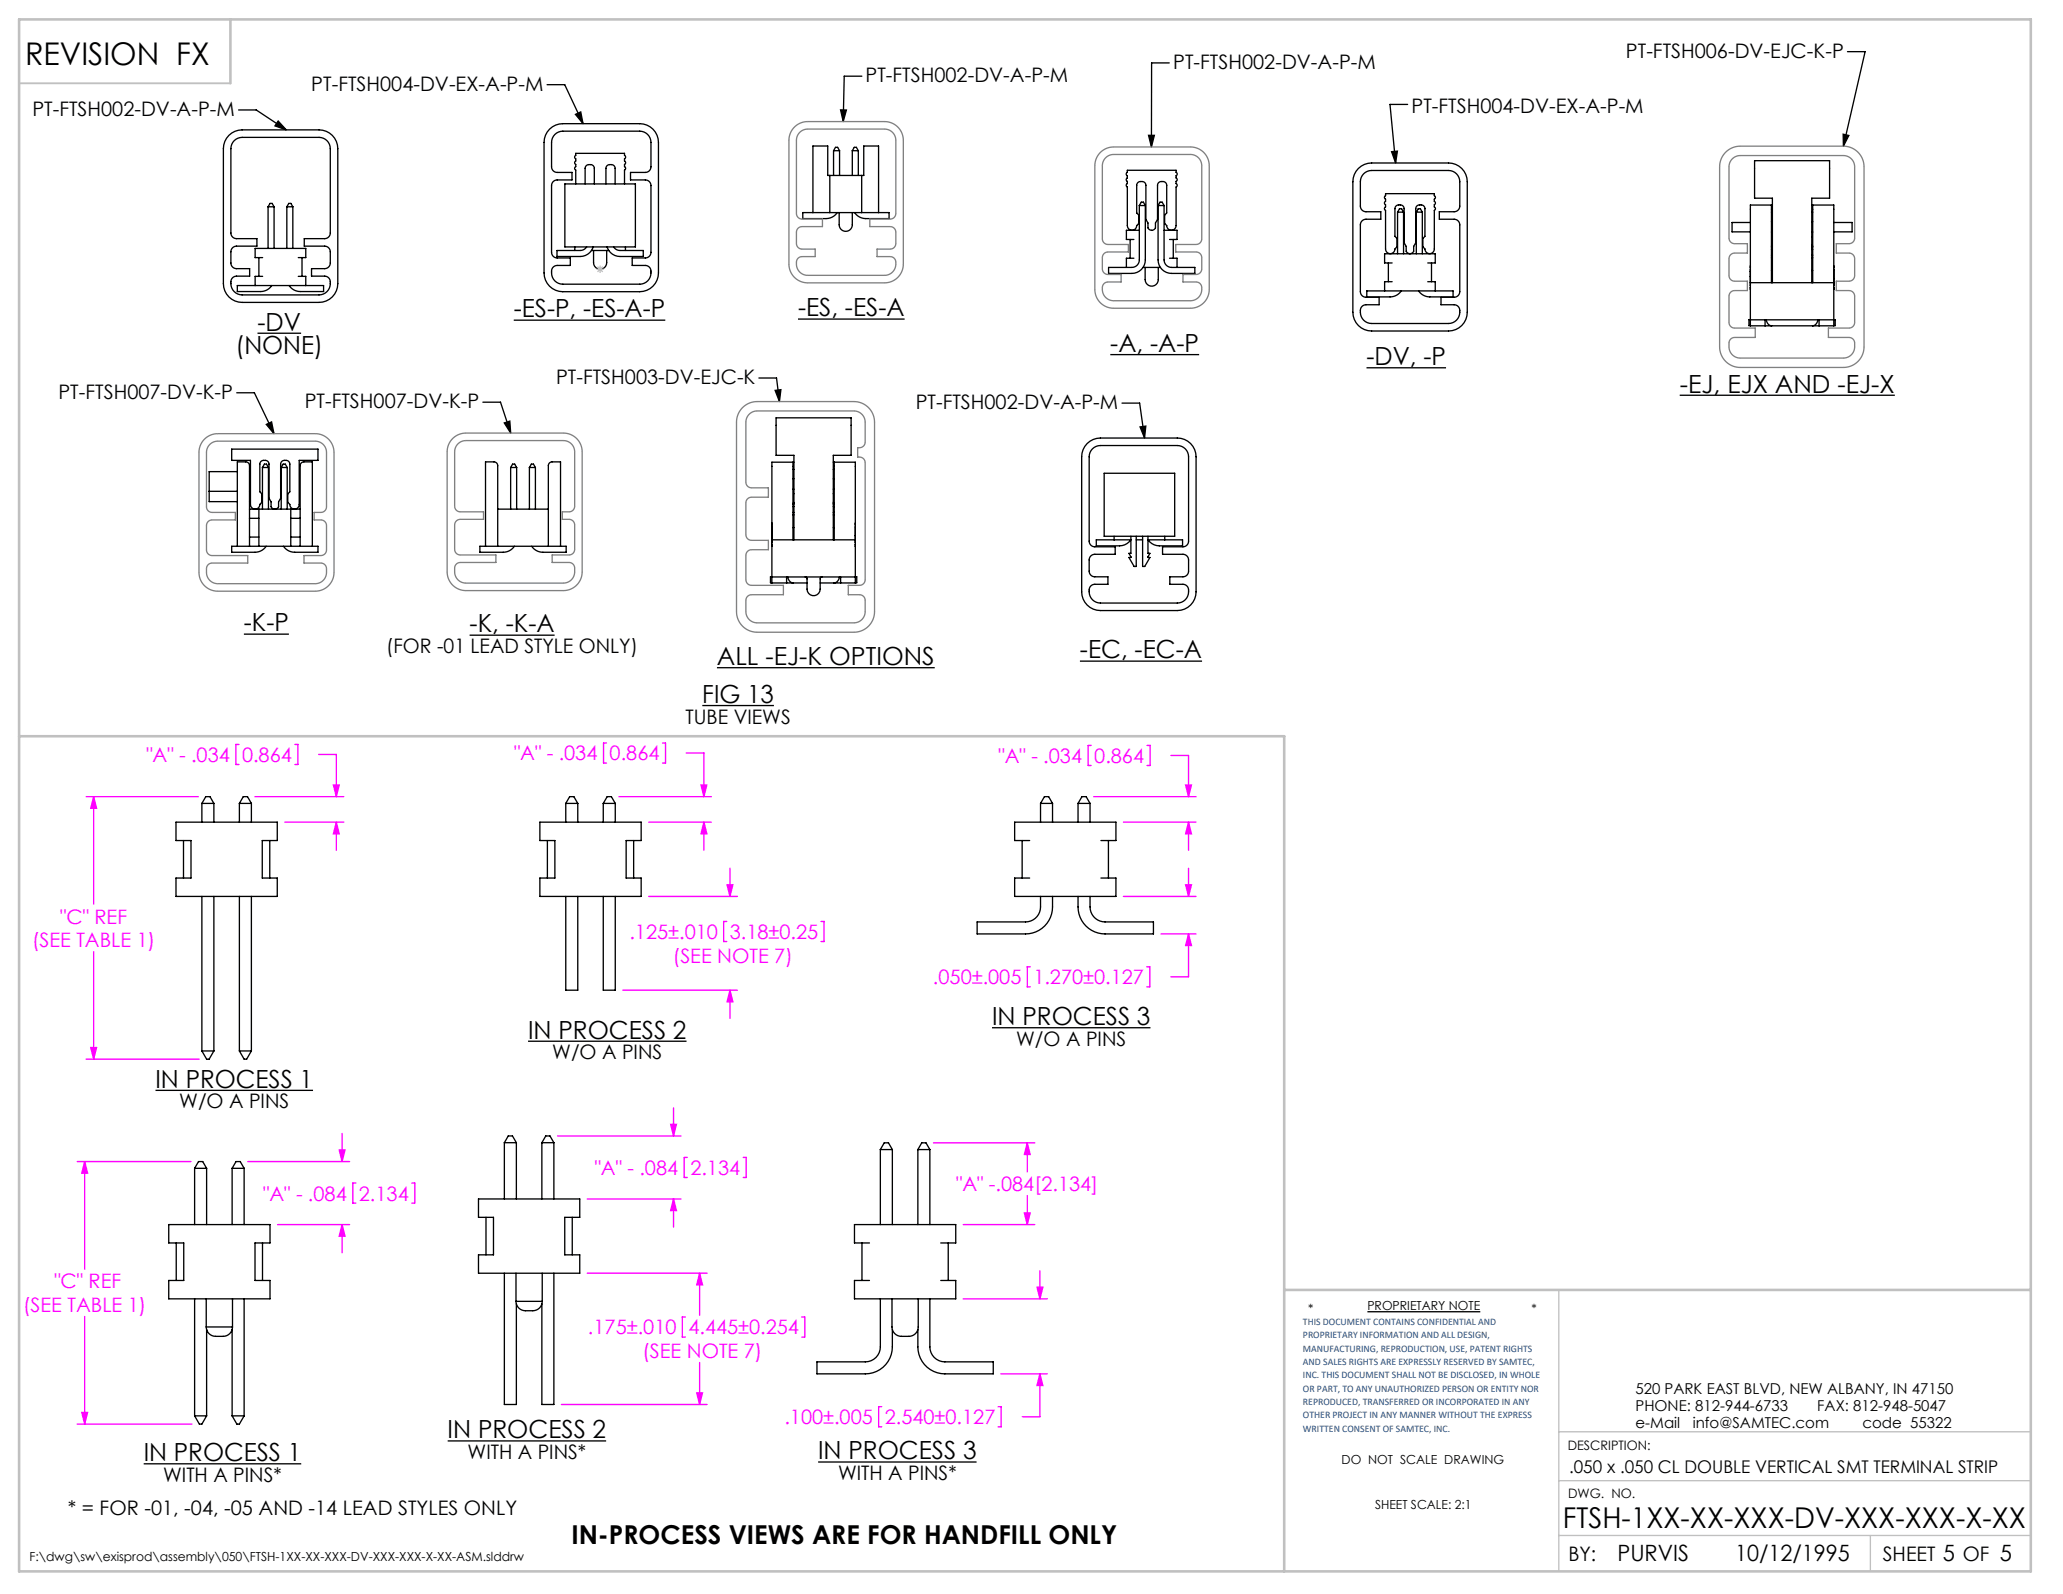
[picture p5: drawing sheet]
<svg xmlns="http://www.w3.org/2000/svg" width="279mm" height="216mm" viewBox="0 0 279 216" stroke-linecap="round" stroke-linejoin="round" font-family="sans-serif">
<path d="M0 0h279.4v215.9h-279.4z" fill="none" stroke="#fff" stroke-width=".18"/>
<g fill="none" stroke="#000" stroke-width=".18">
<path d="M31 18.3a2.54 2.54 0 0 1 1.8-.7h10.4a2.54 2.54 0 0 1 2.5 2.5v18.3a2.54 2.54 0 0 1-2.5 2.6h-10.4a2.54 2.54 0 0 1-2.5-2.6v-18.3a2.54 2.54 0 0 1 .7-1.8zM31.7 19.1a1.53 1.53 0 0 1 1.1-.5h10.4a1.52 1.52 0 0 1 1.5 1.5v11.5a.76 .76 0 0 1-.7 .7h-2.8v1h2.8a.76 .76 0 0 1 .7 .8v1.5a.76 .76 0 0 1-.7 .8h-1.8v1h1.8a.91 .91 0 0 1 .7 1.3 1.52 1.52 0 0 1-1.5 1.2h-10.4a1.48 1.48 0 0 1-1.4-.8 1.48 1.48 0 0 1 .2-1.6l.4-.1h1.8v-1h-1.8a.76 .76 0 0 1-.7-.8v-1.5a.76 .76 0 0 1 .7-.8h2.8v-1h-2.8a.76 .76 0 0 1-.7-.7v-11.5a1.53 1.53 0 0 1 .4-1zM32.3 14.9h2.4l4.1 2.7M37.7 16.4l1.1 1.2-1.6-.6zM74.1 11.5h2.4l2.5 5.3M74.4 17.5a2.54 2.54 0 0 1 1.8-.7h10.4a2.54 2.54 0 0 1 2.6 2.5v17.7a2.54 2.54 0 0 1-2.6 2.5h-10.4a2.54 2.54 0 0 1-2.5-2.5v-17.7a2.54 2.54 0 0 1 .7-1.8zM75.1 18.2a1.53 1.53 0 0 1 1.1-.4h10.4a1.52 1.52 0 0 1 1.6 1.5v3.3a.76 .76 0 0 1-.8 .8h-2v1h2a.76 .76 0 0 1 .8 .7v9.1a.76 .76 0 0 1-.8 .7h-1.8v1.1h1.8a.91 .91 0 0 1 .7 1.3 1.52 1.52 0 0 1-1.5 1.2h-10.4a1.48 1.48 0 0 1-1.3-.8 1.48 1.48 0 0 1 .1-1.6l.5-.1h1.7v-1.1h-1.7a.76 .76 0 0 1-.8-.7v-9.1a.76 .76 0 0 1 .8-.7h2v-1h-2a.76 .76 0 0 1-.8-.8v-3.3a1.53 1.53 0 0 1 .4-1.1zM77.9 15.5l.8-.3 .3 1.6zM113.8 14.9h.8l-.4 1.6zM116.7 10.3h-2.4l-.1 6.2M155.6 18.3h.7l-.4 1.6zM158.4 8.5h-2.4l-.1 11.4"/>
<path d="M190.6 14.1h-2.3l.7 8M249.6 18.2l.8 .2-.7 1.4zM250.2 7h2.4l-2.9 12.8M35.1 34.9v2.5M35.6 34.9h-1v-1.3h6.8v1.3h-1M35.6 37.4h-1v1.3M36.3 28h.8M36.3 28l.3-.4h.3l.2 .4M36.3 28v5.6M36.8 38.7a1.83 1.83 0 0 1-1.5 .8h-3.2v-.8h11.7v.8h-3.1a1.83 1.83 0 0 1-1.5-.8M37.1 28v5.6M38.8 28v5.6"/>
<path d="M38.8 28h.9M38.8 28l.3-.4h.3l.3 .4M39.7 28v5.6M40.4 37.4h1v1.3M40.9 34.9v2.5M76.5 24.9h9.6v8.5h-9.6zM77.8 33.4v.5M78 24.9v-1.9a.25 .25 0 0 1-.2-.2 .25 .25 0 0 1 .2-.2v-.3a.25 .25 0 0 1-.2-.3 .25 .25 0 0 1 .2-.2v-.3a.25 .25 0 0 1-.2-.2 .25 .25 0 0 1 .2-.3v-.2h6.6v.2a.25 .25 0 0 1 .1 .3 .25 .25 0 0 1-.1 .2v.3a.25 .25 0 0 1 .1 .2 .25 .25 0 0 1-.1 .3v.3a.25 .25 0 0 1 .1 .2 .25 .25 0 0 1-.1 .2v1.9M79.2 24.9v-2.1a.63 .63 0 0 1 .7-.5 .63 .63 0 0 1 .6 .5v2.1M79.4 33.4l-.3 .4-.3 .1h-3.4v.8h3.2a1.83 1.83 0 0 0 1.7-1.3M80.1 33.9h2.3M80.4 33.9v1.7a.89 .89 0 0 0 .9 .9 .89 .89 0 0 0 .9-.9v-1.7"/>
<path d="M82.1 24.9v-2.1a.63 .63 0 0 1 .6-.5 .63 .63 0 0 1 .6 .5v2.1M82.2 33.4a1.83 1.83 0 0 0 1.8 1.3h3.1v-.8h-3.3l-.4-.1-.3-.4M84.7 33.4v.5M110.1 28.8v-9h2v4h4.9v-4h2v9M112.4 23.8v5M112.9 20.4v3.4M112.9 20.4h.8M112.9 20.4l.3-.4h.2l.3 .4M113.4 28.8l-.4 .5-.8 .3h-3.5v-.8h11.7v.8h-3.4l-.8-.3-.5-.5M113.7 28.8v1.6a.89 .89 0 0 0 .8 .9 .89 .89 0 0 0 .9-.9v-1.6M113.7 20.4v3.4M115.4 20.4v3.4"/>
<path d="M115.4 20.4h.8M115.4 20.4l.3-.4h.3l.2 .4M116.2 20.4v3.4M116.7 23.8v5M152.7 23.1h6.6v.2a.25 .25 0 0 1 .1 .3 .25 .25 0 0 1-.1 .2v.3a.25 .25 0 0 1 .1 .2 .25 .25 0 0 1-.1 .3v.3a.25 .25 0 0 1 .1 .2 .25 .25 0 0 1-.1 .2v5.3a.64 .64 0 0 1-.7 .6 .64 .64 0 0 1-.6-.6l-.3-.3v-1.2l.3-.3v-3.7a.63 .63 0 0 0-.6-.5 .63 .63 0 0 0-.6 .5v4.6l-.3 .5v.7a.56 .56 0 0 1-.5 .3 .56 .56 0 0 1-.5-.3v-.7l-.3-.5v-4.6a.63 .63 0 0 0-.6-.5 .63 .63 0 0 0-.7 .5v3.7l.3 .3v1.2l-.3 .3a.64 .64 0 0 1-.6 .6 .64 .64 0 0 1-.6-.6v-5.3a.25 .25 0 0 1-.2-.2 .25 .25 0 0 1 .2-.2v-.3a.25 .25 0 0 1-.2-.3 .25 .25 0 0 1 .2-.2v-.3a.25 .25 0 0 1-.2-.2 .25 .25 0 0 1 .2-.3zM153.1 32.4v2.6M153.6 35h-1v1.2M154.3 27.8v7.4a1.02 1.02 0 0 1-1 1h-3.2v.8h3.2a1.83 1.83 0 0 0 1.8-1.8v-7.4M154.3 31.2h-1.7v1.2h1M154.3 27.8h.8M154.3 27.8l.3-.4h.3l.2 .4M154.8 36.2h2.4"/>
<path d="M155.1 36.2v1.7a.89 .89 0 0 0 .9 .9 .89 .89 0 0 0 .9-.9v-1.7M156.8 27.8v7.4a1.83 1.83 0 0 0 1.9 1.8h3.1v-.8h-3.1a1.02 1.02 0 0 1-1-1v-7.4M156.8 27.8h.9M156.8 27.8l.3-.4h.3l.3 .4M157.7 31.2h1.7v1.2h-1M158.4 35h1v1.2M158.9 32.4v2.6M184 22.8a2.54 2.54 0 0 1 1.8-.7h10.4a2.54 2.54 0 0 1 2.5 2.5v17.7a2.54 2.54 0 0 1-2.5 2.5h-10.4a2.54 2.54 0 0 1-2.6-2.5v-17.7a2.54 2.54 0 0 1 .8-1.8zM184.7 23.5a1.53 1.53 0 0 1 1.1-.4h10.4a1.52 1.52 0 0 1 1.5 1.5v3.3a.76 .76 0 0 1-.8 .8h-2v1h2a.76 .76 0 0 1 .8 .8v9a.76 .76 0 0 1-.8 .8h-1.7v1h1.7a.91 .91 0 0 1 .8 1.3 1.52 1.52 0 0 1-1.5 1.2h-10.4a1.48 1.48 0 0 1-1.4-.8 1.48 1.48 0 0 1 .2-1.6l.4-.1h1.8v-1h-1.8a.76 .76 0 0 1-.8-.8v-9a.76 .76 0 0 1 .8-.8h2v-1h-2a.76 .76 0 0 1-.8-.8v-3.3a1.53 1.53 0 0 1 .5-1.1zM187.7 26.2h6.6v.3a.25 .25 0 0 1 .1 .2 .25 .25 0 0 1-.1 .3v.3a.25 .25 0 0 1 .1 .2 .25 .25 0 0 1-.1 .2v.3a.25 .25 0 0 1 .1 .3 .25 .25 0 0 1-.1 .2v5.2a.63 .63 0 0 1-.7 .7 .63 .63 0 0 1-.6-.7l-.3-.3v-1.1l.3-.3v-3.7a.63 .63 0 0 0-.6-.6 .63 .63 0 0 0-.7 .6v4.6l-.2 .5v.6a.56 .56 0 0 1-.5 .4 .56 .56 0 0 1-.6-.4v-.6l-.2-.5v-4.6a.63 .63 0 0 0-.7-.6 .63 .63 0 0 0-.6 .6v3.7l.3 .3v1.1l-.3 .3a.63 .63 0 0 1-.6 .7 .63 .63 0 0 1-.6-.7v-5.2a.25 .25 0 0 1-.2-.2 .25 .25 0 0 1 .2-.3v-.3a.25 .25 0 0 1-.2-.2 .25 .25 0 0 1 .2-.2v-.3a.25 .25 0 0 1-.2-.3 .25 .25 0 0 1 .2-.2zM188 35.6v2.6M188.5 20.5h.8l-.3 1.6z"/>
<path d="M188.5 35.6h-1v-1.2h6.9v1.2h-1M188.5 38.2h-1v1.2M189.3 28.7h.8M189.3 28.7l.2-.4h.3l.3 .4M189.3 28.7v5.7M189.8 39.4a1.83 1.83 0 0 1-1.5 .8h-3.2v-.8h11.7v.8h-3.2a1.83 1.83 0 0 1-1.5-.8M190.1 28.7v5.7M191.8 28.7h.8M191.8 28.7v5.7M191.8 28.7l.3-.4h.3l.2 .4M192.6 28.7v5.7M193.4 38.2h1v1.2"/>
<path d="M193.9 35.6v2.6M237.1 38.7h.1M237.1 36.8h.1M237.1 36.5h.1M237.1 36.3h.1M237.1 36h.1M237.1 37.5h.1M237.1 38.9h.1M237.1 39.2h.1M237.1 30.1h-2.5v1.3h2.5M237.1 38.3h11.3M239.9 27.8v10.5"/>
<path d="M239.9 34.9h.1M239.9 33.4h.1M239.9 28.7h.1M239.9 30h.1M239.9 36.6h.1M239.9 33.3h.1M239.9 31.4h.1M239.9 38.2h.1l-.1 .1M239.9 34.6h.1M239.9 33.8h.1M240 38.3v-11.5h-2.4v-5h10.2v5h-2.4v11.5M240 27.8h-2.9v16.3"/>
<path d="M245.4 27.8h3v16.3M245.4 34.9h.1M245.4 33.4h.1M245.4 28.7h.1M245.4 30h.1M245.4 36.6h.1M245.4 33.3h.1M245.4 31.4h.1M245.4 34.6h.1M245.4 33.8h.1M245.5 38.2h-.1l.1 .1M245.5 27.8v10.5"/>
<path d="M248.4 38.7h.1M248.4 30.1h2.4v1.3h-2.4M248.4 36.5h.1M248.4 36.3h.1M248.4 36h.1M248.4 38.9h.1M248.4 39.2h.1M248.4 37.7h.1M248.4 38.4h.1M32.1 53.2h2.4l2.6 5.5M34.9 45.1h5.9M36.1 57.5l.7-.4 .3 1.6z"/>
<path d="M65.4 54.5h2.4l1.4 4.2M68.3 57.3l.7-.3 .2 1.7zM69.6 43.4h20.5M102.8 51.2h2.4l.4 3.2M105 52.9l.8-.1-.2 1.6zM108.1 43.2h14.4M150.4 48h12M152 54.6h2.3l.7 4.7M154.4 57.8l.8-.1-.2 1.6zM185.1 49.8h10.7M227.5 53.5h29.1M236.9 43.3h11.7v.8h-11.7z"/>
<path d="M239.1 43.3v.8M239.2 43.3l.3 .6 .4 .2M246.2 43.3l-.3 .6-.4 .2M246.4 43.3v.8M28.3 66.5h3.8M31.4 60.8h11.7v1.6h-2.6v5.9a.63 .63 0 0 1-.6 .7 .63 .63 0 0 1-.6-.7l-.3-.3v-1.1l.3-.3v-3.7a.63 .63 0 0 0-.7-.6 .63 .63 0 0 0-.6 .6v4.6l-.3 .5v.6a.56 .56 0 0 1-.5 .4 .56 .56 0 0 1-.5-.4v-.6l-.3-.5v-4.6a.63 .63 0 0 0-.6-.6 .63 .63 0 0 0-.6 .6v3.7l.3 .3v1.1l-.3 .3a.63 .63 0 0 1-.6 .7 .63 .63 0 0 1-.7-.7v-5.9h-2.5zM32.1 74v-11.4h1.2a.51 .51 0 0 1 .5 .5v10.9M32.1 63.9h-3.8v4h3.8M33.8 67.9h.1M33.8 66.5h.1M33.8 63.9h.1M33.8 69h6.9"/>
<path d="M33.8 70.2h1.3M33.8 72.7h1.3M35.1 69v5M35.5 63.3h.9M35.5 63.3l.3-.4h.3l.3 .4M35.5 63.3v5.7M36 74l-.5 .5-.7 .3h-3.4v-.8h11.7v.8h-3.4l-.8-.3-.5-.5M36.4 63.3v5.7M38.1 63.3h.8M38.1 63.3l.2-.4h.3l.3 .4M38.1 63.3v5.7M38.9 63.3v5.7"/>
<path d="M39.4 69v5M39.4 70.2h1.3M39.4 72.7h1.3M40.7 74v-10.9a.51 .51 0 0 1 .5-.5h1.1v11.4M65.8 74v-11.4h1.1a.51 .51 0 0 1 .5 .5v10.9M67.4 69h6.9M69.2 63.3h.8M69.2 63.3l.2-.4h.3l.3 .4M69.2 63.3v5.7M69.7 74a1.83 1.83 0 0 1-1.6 .8h-3.1v-.8h11.7v.8h-3.2a1.83 1.83 0 0 1-1.5-.8M70 63.3v5.7M71.7 63.3h.8"/>
<path d="M71.7 63.3l.3-.4h.2l.3 .4M71.7 63.3v5.7M72.5 63.3v5.7M74.3 74v-10.9a.51 .51 0 0 1 .5-.5h1.1v11.4M104.5 73.5h.1M104.5 70.9h.1M104.5 71.1h.1M104.5 73.8h.1M104.5 74h.1M104.5 71.4h.1M104.5 72.3h.1M104.5 71.6h.1"/>
<path d="M104.5 73.1h11.3M104.5 78.1h11.3M104.5 78.1h-.2v.8h.2M106.5 78.1v.9M106.7 78.1l.3 .7 .4 .2M107.4 62.6v10.5M107.4 66.3h.1M107.4 63.6h.1M107.4 64.8h.1M107.4 71.5h.1M107.4 68.2h.1M107.4 69.7h.1"/>
<path d="M107.4 69.4h.1M107.4 68.6h.1M107.4 68.3h.1M107.5 62.6h-3v16.4h4.8M107.5 73.1v-11.4h-2.4v-5.1h10.2v5.1h-2.4v11.4M109 78.1l.3 .3v1.4a.89 .89 0 0 0 .9 .9 .89 .89 0 0 0 .9-.9v-1.4l.2-.3M112.9 62.6h2.9v16.4h-4.7M112.9 66.3h.1M112.9 63.6h.1M112.9 64.8h.1M112.9 71.5h.1M112.9 68.2h.1"/>
<path d="M112.9 69.7h.1M112.9 69.4h.1M112.9 68.6h.1M112.9 68.3h.1M113 62.6v10.5M113.7 78.1l-.3 .7-.4 .2M113.8 78.1v.9M115.8 73.2h.1M115.8 73.5h.1M115.8 70.9h.1M115.8 71.1h.1M115.8 73.8h.1"/>
<path d="M115.8 74h.1M115.8 71.4h.1M115.8 72.6h.1M115.8 78.1h.2v.8h-.2M147.2 60.1a2.54 2.54 0 0 1 1.8-.8h10.4a2.54 2.54 0 0 1 2.6 2.6v18.3a2.54 2.54 0 0 1-2.6 2.5h-10.4a2.54 2.54 0 0 1-2.5-2.5v-18.3a2.54 2.54 0 0 1 .7-1.8zM148 60.8a1.53 1.53 0 0 1 1-.5h10.4a1.52 1.52 0 0 1 1.6 1.6v11.4a.76 .76 0 0 1-.8 .8h-2.8v1h2.8a.76 .76 0 0 1 .8 .7v1.6a.76 .76 0 0 1-.8 .7h-1.8v1h1.8a.91 .91 0 0 1 .7 1.4 1.52 1.52 0 0 1-1.5 1.2h-10.4a1.48 1.48 0 0 1-1.3-.8 1.48 1.48 0 0 1 .1-1.6l.5-.2h1.8v-1h-1.8a.76 .76 0 0 1-.8-.7v-1.6a.76 .76 0 0 1 .8-.7h2.7v-1h-2.7a.76 .76 0 0 1-.8-.8v-11.4a1.53 1.53 0 0 1 .5-1.1zM149.5 64.1h9.6v8.5h-9.6zM150.9 72.6v.5M153.2 73.1h-.1a1.83 1.83 0 0 1-1.5 .8h-3.1v-.8h4.7M153.2 72.6v2.3h-.3l.3 .6h-.3l.7 1.2h.3v-4.1M153.9 73.1h.8M154.7 72.6v4.1h.3l.7-1.2h-.2l.2-.6h-.2v-2.3"/>
<path d="M155.5 73.1h4.7v.8h-3.2a1.83 1.83 0 0 1-1.5-.8zM157.7 72.6v.5M33 85.9h6.1M63.6 86h11.5M95.1 95.6h9.7M97.1 90.4h29.5M146.3 89.5h16.5M23.8 111.4h13.8v2.4h-2.1v5.1h2.1v2.5h-13.8v-2.5h2.1v-5.1h-2.1zM24.9 113.8v5.1M27.3 108.8h1.7M27.3 108.8l.6-.9h.5l.6 .9M27.3 108.8v2.6"/>
<path d="M29 108.8v2.6M32.4 108.8h1.6M32.4 108.8l.5-.9h.6l.5 .9M32.4 108.8v2.6M34 108.8v2.6M36.5 113.8v5.1M73.1 111.4h13.7v2.4h-2v5.1h2v2.5h-13.7v-2.5h2.1v-5.1h-2.1zM74.1 113.8v5.1M76.6 108.8h1.6M76.6 108.8l.6-.9h.5l.5 .9M76.6 108.8v2.6M78.2 108.8v2.6"/>
<path d="M81.7 108.8h1.6M81.7 108.8l.5-.9h.6l.5 .9M81.7 108.8v2.6M83.3 108.8v2.6M85.8 113.8v5.1M138.4 113.8v5.1M139.5 113.8h-2.1v-2.4h13.7v2.4h-2M139.5 118.9h-2.1v2.5h13.7v-2.5h-2M140.9 108.8h1.6M140.9 108.8l.6-.9h.5l.5 .9M140.9 108.8v2.6M142.5 108.8v2.6"/>
<path d="M146 108.8v2.6M146 108.8h1.6M146 108.8l.5-.9h.6l.5 .9M147.6 108.8v2.6M150.1 113.8v5.1M27.3 121.4v20.9M29 121.4v20.9M32.4 121.4v20.9M34 121.4v20.9M76.6 121.4v12.7h1.6v-12.7M81.7 121.4v12.7h1.6v-12.7M134.4 139.2h21.4"/>
<path d="M140.9 121.4a3.8 3.8 0 0 1-.2 2.5 2.03 2.03 0 0 1-1.8 1h-6.6v1.6h6.6a3.7 3.7 0 0 0 3.6-3.7v-1.4M146 121.4a5.4 5.4 0 0 0 .5 3.3 3.7 3.7 0 0 0 3.2 1.8h6.5v-1.6h-6.5a2.03 2.03 0 0 1-2.1-2.1v-1.4M21.1 147.7h21.3M26.4 158.2h1.6M26.4 158.2l.5-.9h.6l.5 .9M26.4 158.2v7.7M27.3 142.3h1.7M27.3 142.3l.7 1.2h.3l.7-1.2M28 158.2v7.7M31.4 158.2h1.7M31.4 158.2v7.7M31.4 158.2l.6-.9h.5l.6 .9"/>
<path d="M32.4 142.3h1.6M32.4 142.3l.7 1.2h.3l.6-1.2M33.1 158.2v7.7M68.3 154.8v7.6M68.3 154.8h1.6M68.3 154.8l.5-.9h.6l.5 .9M69.9 154.8v7.6M71.5 141h21.5M73.4 154.8h1.6M73.4 154.8l.5-.9h.6l.5 .9M73.4 154.8v7.6M75 154.8v7.6"/>
<path d="M119.2 155.7v10.2M119.2 155.7h1.7M119.2 155.7l.6-.9h.5l.6 .9M120.9 155.7v10.2M124.3 155.7h1.6M124.3 155.7l.5-.9h.6l.5 .9M124.3 155.7v10.2M125.9 155.7v10.2M22.9 165.9h13.7v2.5h-2.1v5h2.1v2.5h-13.7v-2.5h2v-5h-2zM23.9 168.4v5M26.4 175.9v15.9M27.9 179.7a1.57 1.57 0 0 0 2 1.3 1.33 1.33 0 0 0 1.6-1.3"/>
<path d="M27.9 179.7h3.6M27.9 175.9v3.8M31.5 175.9v3.8M33.1 175.9v15.9M35.6 168.4v5M64.8 162.4h13.7v2.5h-2v5.1h2v2.5h-13.7v-2.5h2v-5.1h-2zM65.8 164.9v5.1M68.3 172.5v17.7h1.6v-13.6M69.9 176.3a1.57 1.57 0 0 0 2 1.2 1.33 1.33 0 0 0 1.5-1.2M69.9 176.3h3.5M69.9 172.5v3.8M73.4 172.5v3.8"/>
<path d="M75 172.5v17.7h-1.6v-13.6M77.5 164.9v5.1M116.7 168.4v5M117.8 168.4h-2.1v-2.5h13.7v2.5h-2M117.8 173.4h-2.1v2.5h13.7v-2.5h-2M119.2 175.9v6.5a2.03 2.03 0 0 1-2 2.1h-6.6v1.6h6.6a3.7 3.7 0 0 0 3.7-3.7v-2.3M120.8 175.9v3.8a1.57 1.57 0 0 0 2 1.3 1.33 1.33 0 0 0 1.6-1.3v-3.8M125.9 175.9v6.5a2.03 2.03 0 0 0 2.1 2.1h6.5v1.6h-6.5a3.7 3.7 0 0 1-3.7-3.7v-2.3M128.4 168.4v5M185.2 177.7h15.3M19.5 198.3h21.3M26.4 191.8h1.6"/>
<path d="M26.4 191.8l.6 1.1h.3l.7-1.1M28 180.1v11.7M31.4 191.8h1.7M31.4 180.1v11.7M31.4 191.8l.7 1.1h.3l.7-1.1M60.6 195.2h21.5M110.8 198h21.5"/>
</g>
<path d="M80.8 36.5h1M80.9 36.1l.7 .7M81.3 36v1M81.6 36.1l-.7 .7M211.1 174.7v38.1M211.1 193.9h63.9M211.1 208h63.9M211.1 200.6h63.9M253.3 208v4.8" fill="none" stroke="#c0c0c0" stroke-width=".18"/>
<path d="M2.6 11.3h28.6" fill="none" stroke="#c0c0c0" stroke-width=".25"/>
<path d="M2.6 2.6h272.4v210.2h-272.4zM31.2 2.6v8.7M2.6 99.7h171.3v113.1M173.9 174.7h101.1" fill="none" stroke="#c0c0c0" stroke-width=".35"/>
<g fill="none" stroke="#f0f" stroke-width=".18">
<path d="M11.7 107.9h15.2M12.7 107.9l.4 1.6h-.8zM12.7 107.9v14.6M32.4 100.8h-.4v2.7h.4M34.5 107.9h12.1M38.6 111.4h8M39.9 100.8h.4v2.7h-.4M43.2 102.2h2.3v5.7M45.2 106.3h.7l-.4 1.6zM45.5 111.4l.4 1.5h-.7zM45.5 111.4v3.8M82.1 100.6h-.4v2.8h.4"/>
<path d="M83.8 107.9h12.5M87.9 111.4h8.4M89.7 100.6h.4v2.8h-.4M92.9 102h2.4v5.9M94.9 106.3h.8l-.4 1.6zM95.3 111.4l.4 1.5h-.8zM95.3 111.4v3.8M98.5 119.8h.8l-.4 1.6zM98.9 117.6v3.8M147.8 101h-.4v2.7h.4M148.1 107.9h13.9M152.2 111.4h9.8"/>
<path d="M155.4 101h.4v2.7h-.4M158.6 102.3h2.4v5.6M160.6 119.8h.8l-.4 1.6zM160.6 106.3h.8l-.4 1.6zM161 111.4l.4 1.5h-.8zM161 111.4v3.8M161 117.6v3.8M12.7 128.9v14.6M84.3 134.1h15.6M87.9 121.4h12M98.4 124.8h-.4v2.7h.4M98.9 134.1v3.8"/>
<path d="M98.9 134.1l.4 1.6h-.8zM111.2 124.8h.4v2.7h-.4M139.5 130.9h-.4v2.8h.4M152.2 121.4h9.8M155.3 130.9h.4v2.8h-.4M157.2 126.5h4.8M161 126.5l.4 1.6h-.8zM161 126.5v5.8h-2.4M10.5 157.3h15.4M11.5 157.3l.4 1.6h-.8zM11.5 157.3v14.6M11.7 143.5h15.3"/>
<path d="M12.3 141.9h.8l-.4 1.6zM33.6 157.3h13.7M45.9 155.8h.8l-.4 1.5zM46.3 153.5v3.8M75.5 153.9h16.7M90.8 152.3h.8l-.4 1.6zM91.2 150v3.9M93.1 156.8h-.4v2.7h.4M100.7 156.8h.4v2.7h-.4M126.4 154.8h13.7M139.1 154.8l.4 1.6h-.8zM139.1 154.8v3.9"/>
<path d="M11.5 178.3v14.6M37.6 165.9h9.7M46.3 165.9l.4 1.5h-.8zM46.3 165.9v3.8M48.2 160.2h-.4v2.8h.4M55.8 160.2h.4v2.8h-.4M79.5 162.4h12.7M79.5 172.5h16.3M91.2 162.4l.4 1.6h-.8zM91.2 162.4v3.8M92.8 178.4h-.4v2.7h.4M94.8 172.5l.3 1.5h-.7z"/>
<path d="M94.8 172.5v5.6M108.6 178.4h.4v2.7h-.4M130.5 165.9h9.6M130.5 175.9h11.4M138.7 164.3h.8l-.4 1.6zM139.1 161.9v4M140.4 174.3h.8l-.4 1.6zM140.8 172.1v3.8M10.5 192.9h15.5M11.1 191.3h.8l-.4 1.6zM76 190.2h19.8M94.4 188.7h.7l-.3 1.5z"/>
<path d="M94.8 184.5v5.7M119.4 190.5h-.4v2.8h.4M135.2 190.5h.4v2.8h-.4M135.5 186.1h6.4M140.8 186.1l.4 1.6h-.8zM140.8 186.1v5.8h-2.3"/>
</g>
<path d="M107.5 17.3a2.54 2.54 0 0 1 1.9-.8h10.4a2.54 2.54 0 0 1 2.5 2.5v16.8a2.54 2.54 0 0 1-2.5 2.5h-10.4a2.54 2.54 0 0 1-2.6-2.5v-16.8a2.54 2.54 0 0 1 .7-1.7zM108.4 17.9l.4-.3 .6-.1h10.4a1.52 1.52 0 0 1 1.5 1.5v9.9a.76 .76 0 0 1-.7 .8h-2.8v1h2.8a.76 .76 0 0 1 .7 .8v1.5a.76 .76 0 0 1-.7 .7h-1.8v1.1h1.8a.87 .87 0 0 1 .7 1.2 1.52 1.52 0 0 1-1.5 1.3h-10.4a1.51 1.51 0 0 1-1.3-2.4l.5-.1h1.8v-1.1h-1.8a.76 .76 0 0 1-.7-.7v-1.5a.76 .76 0 0 1 .7-.8h2.8v-1h-2.8a.76 .76 0 0 1-.7-.8v-9.9l.1-.7zM148.9 20.7a2.54 2.54 0 0 1 1.9-.8h10.4a2.54 2.54 0 0 1 2.6 2.5v16.8a2.54 2.54 0 0 1-2.6 2.5h-10.4a2.54 2.54 0 0 1-2.5-2.5v-16.8a2.54 2.54 0 0 1 .6-1.7zM149.8 21.3l.5-.3 .5-.1h10.4a1.52 1.52 0 0 1 1.6 1.5v10a.76 .76 0 0 1-.8 .7h-2.8v1h2.8a.76 .76 0 0 1 .8 .8v1.5a.76 .76 0 0 1-.8 .8h-1.8v1h1.8a.87 .87 0 0 1 .7 1.2 1.52 1.52 0 0 1-1.5 1.3h-10.4a1.51 1.51 0 0 1-1.2-2.3l.5-.2h1.7v-1h-1.7a.76 .76 0 0 1-.8-.8v-1.5a.76 .76 0 0 1 .8-.8h2.7v-1h-2.7a.76 .76 0 0 1-.8-.7v-10l.2-.7zM233.7 20.6a2.79 2.79 0 0 1 2-.8h14a2.79 2.79 0 0 1 2.8 2.8v24.4a2.79 2.79 0 0 1-2.8 2.8h-14a2.79 2.79 0 0 1-2.8-2.8v-24.4a2.79 2.79 0 0 1 .8-2zM234.7 21.5l.4-.3 .6-.1h14a1.52 1.52 0 0 1 1.5 1.5v9.6a.76 .76 0 0 1-.8 .8h-1.7v1.3h1.7a.76 .76 0 0 1 .8 .7v2.3a.76 .76 0 0 1-.8 .8h-1.7v1.3h1.7a.76 .76 0 0 1 .8 .7v3.6a.76 .76 0 0 1-.8 .7h-2.8v1.3h2.8a.76 .76 0 0 1 .8 .8 1.62 1.62 0 0 1-1.5 2h-14a1.62 1.62 0 0 1-1.5-2 .76 .76 0 0 1 .7-.8h2.8v-1.3h-2.8a.76 .76 0 0 1-.7-.7v-3.6a.76 .76 0 0 1 .7-.7h1.8v-1.3h-1.8a.76 .76 0 0 1-.7-.8v-2.3a.76 .76 0 0 1 .7-.7h1.8v-1.3h-1.8a.76 .76 0 0 1-.7-.8v-9.6l.1-.7zM27.6 59.6a2.54 2.54 0 0 1 1.9-.9h13.2a2.54 2.54 0 0 1 2.5 2.6v16.2a2.54 2.54 0 0 1-2.5 2.6h-13.2a2.54 2.54 0 0 1-2.6-2.6v-16.2a2.54 2.54 0 0 1 .7-1.7zM61.2 59.5a2.54 2.54 0 0 1 1.9-.8h13.2a2.54 2.54 0 0 1 2.5 2.5v16.3a2.54 2.54 0 0 1-2.5 2.5h-13.2a2.54 2.54 0 0 1-2.5-2.5v-16.3a2.54 2.54 0 0 1 .6-1.7zM100.6 55.2a2.79 2.79 0 0 1 1.9-.8h13.1a2.79 2.79 0 0 1 2.8 2.8v25.6a2.79 2.79 0 0 1-2.8 2.8h-13.1a2.79 2.79 0 0 1-2.8-2.8v-25.6a2.8 2.8 0 0 1 .9-2zM101.5 56l.5-.2 .5-.1h13.1a1.52 1.52 0 0 1 1.6 1.5v2.7a.81 .81 0 0 1-1 .7v1.3a.81 .81 0 0 1 1 .8v15.8a.76 .76 0 0 1-.8 .8h-1.5v1.3h1.5a.76 .76 0 0 1 .8 .7v1.5a1.52 1.52 0 0 1-1.6 1.6h-13.1a1.52 1.52 0 0 1-1.5-1.6v-1.5a.76 .76 0 0 1 .8-.7h4.3v-1.3h-4.3a.76 .76 0 0 1-.8-.8v-3.3a.76 .76 0 0 1 .8-.7h2.3v-1.3h-2.3a.76 .76 0 0 1-.8-.8v-4.3a.76 .76 0 0 1 .8-.8h2.3v-1.2h-2.3a.76 .76 0 0 1-.8-.8v-8.1l.2-.7zM28.5 60.1l.4-.2 .6-.1h13.2a1.52 1.52 0 0 1 1.5 1.5v7.3a.76 .76 0 0 1-.7 .8h-1v1h1a.76 .76 0 0 1 .7 .8v3.3a.76 .76 0 0 1-.7 .7h-2.3v1.1h2.3a.76 .76 0 0 1 .7 .7 1.62 1.62 0 0 1-1.5 2.1h-13.2a1.62 1.62 0 0 1-1.5-2.1 .76 .76 0 0 1 .7-.7h4.9v-1.1h-4.9a.76 .76 0 0 1-.7-.7v-3.3a.76 .76 0 0 1 .7-.8h3.2v-1h-3.2a.76 .76 0 0 1-.7-.8v-7.5l.1-.5zM62.1 60.1l.5-.3 .5-.1h13.2a1.52 1.52 0 0 1 1.5 1.5v7.4a.76 .76 0 0 1-.7 .7h-.9v1h.9a.76 .76 0 0 1 .7 .8v3.3a.76 .76 0 0 1-.7 .8h-2.3v1h2.3a.76 .76 0 0 1 .7 .7 1.62 1.62 0 0 1-1.5 2.1h-13.2a1.62 1.62 0 0 1-1.5-2.1 .76 .76 0 0 1 .7-.7h4.9v-1h-4.9a.76 .76 0 0 1-.7-.8v-3.3a.76 .76 0 0 1 .7-.8h3.2v-1h-3.2a.76 .76 0 0 1-.7-.7v-7.6l.1-.5z" fill="none" stroke="#808080" stroke-width=".18"/>
<path d="M113.8 14.9h.8l-.4 1.6zM36.1 57.5l.7-.4 .3 1.6zM68.3 57.3l.7-.3 .2 1.7zM249.6 18.2l.8 .2-.7 1.4zM105 52.9l.8-.1-.2 1.6zM37.7 16.4l1.1 1.2-1.6-.6zM77.9 15.5l.8-.3 .3 1.6zM188.5 20.5h.8l-.3 1.6zM154.4 57.8l.8-.1-.2 1.6zM155.6 18.3h.7l-.4 1.6z" fill="#000"/>
<path d="M160.6 119.8h.8l-.4 1.6zM161 126.5l.4 1.6h-.8zM160.6 106.3h.8l-.4 1.6zM161 111.4l.4 1.5h-.8zM95.3 111.4l.4 1.5h-.8zM94.9 106.3h.8l-.4 1.6zM98.9 134.1l.4 1.6h-.8zM98.5 119.8h.8l-.4 1.6zM91.2 162.4l.4 1.6h-.8zM90.8 152.3h.8l-.4 1.6zM94.8 172.5l.3 1.5h-.7zM94.4 188.7h.7l-.3 1.5zM138.7 164.3h.8l-.4 1.6zM139.1 154.8l.4 1.6h-.8zM140.4 174.3h.8l-.4 1.6zM140.8 186.1l.4 1.6h-.8zM45.5 111.4l.4 1.5h-.7zM45.2 106.3h.7l-.4 1.6zM12.7 107.9l.4 1.6h-.8zM12.3 141.9h.8l-.4 1.6zM11.5 157.3l.4 1.6h-.8zM11.1 191.3h.8l-.4 1.6zM45.9 155.8h.8l-.4 1.5zM46.3 165.9l.4 1.5h-.8z" fill="#f0f"/>
<text font-size="4.2" x="3.4" y="8.9">REVISION FX</text>
<text font-size="3.9" x="211.7" y="206.9">FTSH-1XX-XX-XXX-DV-XXX-XXX-X-XX</text>
<text font-size="3.5" x="77.4" y="209.2">IN-PROCESS VIEWS ARE FOR HANDFILL ONLY</text>
<g font-size="3.4">
<text x="34.9" y="44.8">-DV</text>
<text x="69.6" y="43">-ES-P, -ES-A-P</text>
<text x="108.1" y="42.9">-ES, -ES-A</text>
<text x="150.4" y="47.7">-A, -A-P</text>
<text x="31.9" y="48">(NONE)</text>
<text x="185.1" y="49.4">-DV, -P</text>
<text x="227.5" y="53.2">-EJ, EJX AND -EJ-X</text>
<text x="33" y="85.5">-K-P</text>
<text x="63.6" y="85.7">-K, -K-A</text>
<text x="146.3" y="89.2">-EC, -EC-A</text>
<text x="95.1" y="95.2">FIG 13</text>
<text x="97.1" y="90.1">ALL -EJ-K OPTIONS</text>
<text x="71.5" y="140.7">IN PROCESS 2</text>
<text x="134.4" y="138.8">IN PROCESS 3</text>
<text x="21.1" y="147.3">IN PROCESS 1</text>
<text x="19.5" y="197.9">IN PROCESS 1</text>
<text x="60.6" y="194.8">IN PROCESS 2</text>
<text x="110.8" y="197.7">IN PROCESS 3</text>
</g>
<g font-size="3">
<text x="219.1" y="211.5">PURVIS</text>
<text x="235" y="211.4">10/12/1995</text>
</g>
<g font-size="2.7">
<text x="117.2" y="11.1">PT-FTSH002-DV-A-P-M</text>
<text x="158.9" y="9.3">PT-FTSH002-DV-A-P-M</text>
<text x="220.2" y="7.8">PT-FTSH006-DV-EJC-K-P</text>
<text x="4.4" y="15.7">PT-FTSH002-DV-A-P-M</text>
<text x="42.2" y="12.3">PT-FTSH004-DV-EX-A-P-M</text>
<text x="191.2" y="15.2">PT-FTSH004-DV-EX-A-P-M</text>
<text x="7.9" y="54">PT-FTSH007-DV-K-P</text>
<text x="75.3" y="52">PT-FTSH003-DV-EJC-K</text>
<text x="41.3" y="55.3">PT-FTSH007-DV-K-P</text>
<text x="124" y="55.4">PT-FTSH002-DV-A-P-M</text>
<text x="52.3" y="88.5">(FOR -01 LEAD STYLE ONLY)</text>
<text x="92.8" y="98">TUBE VIEWS</text>
<text x="74.8" y="143.5">W/O A PINS</text>
<text x="137.6" y="141.6">W/O A PINS</text>
<text x="24.3" y="150.1">W/O A PINS</text>
<text x="63.3" y="197.6">WITH A PINS*</text>
<text x="22.1" y="200.7">WITH A PINS*</text>
<text x="113.5" y="200.5">WITH A PINS*</text>
<text x="9.2" y="205.2">* = FOR -01, -04, -05 AND -14 LEAD STYLES ONLY</text>
<text x="212.4" y="211.5">BY:</text>
<text x="255" y="211.4">SHEET 5 OF 5</text>
</g>
<g font-size="2.7" fill="#f0f">
<text x="19.8" y="103.2">&quot;A&quot; - .034</text>
<text x="32.8" y="103.2">0.864</text>
<text x="69.6" y="103">&quot;A&quot; - .034</text>
<text x="82.6" y="103">0.864</text>
<text x="135.3" y="103.3">&quot;A&quot; - .034</text>
<text x="148.2" y="103.3">0.864</text>
<text x="8.2" y="125.1">&quot;C&quot; REF</text>
<text x="4.4" y="128.3">(SEE TABLE 1)</text>
<text x="85.2" y="127.2">.125±.010</text>
<text x="91.1" y="130.4">(SEE NOTE 7)</text>
<text x="98.8" y="127.2">3.18±0.25</text>
<text x="126.4" y="133.3">.050±.005</text>
<text x="140" y="133.3">1.270±0.127</text>
<text x="80.5" y="159.1">&quot;A&quot; - .084</text>
<text x="93.5" y="159.1">2.134</text>
<text x="129.5" y="161.3">&quot;A&quot; -.084[2.134]</text>
<text x="35.7" y="162.6">&quot;A&quot; - .084</text>
<text x="48.6" y="162.6">2.134</text>
<text x="3.1" y="177.7">(SEE TABLE 1)</text>
<text x="7.4" y="174.5">&quot;C&quot; REF</text>
<text x="79.6" y="180.8">.175±.010</text>
<text x="87" y="184">(SEE NOTE 7)</text>
<text x="93.2" y="180.8">4.445±0.254</text>
<text x="106.2" y="192.9">.100±.005</text>
<text x="119.8" y="192.9">2.540±0.127</text>
</g>
<text font-size="2.4" x="212.5" y="199.5">.050 x .050 CL DOUBLE VERTICAL SMT TERMINAL STRIP</text>
<g font-size="2">
<text x="221.5" y="188.8">520 PARK EAST BLVD, NEW ALBANY, IN 47150</text>
<text x="221.5" y="191.1">PHONE: 812-944-6733</text>
<text x="246.1" y="191.1">FAX: 812-948-5047</text>
<text x="221.5" y="193.4">e-Mail</text>
<text x="229.3" y="193.4">info@SAMTEC.com</text>
<text x="252.2" y="193.4">code 55322</text>
</g>
<g font-size="1.8">
<text x="212.3" y="196.4">DESCRIPTION:</text>
<text x="212.4" y="202.9">DWG. NO.</text>
</g>
<g font-size="1.7">
<text x="177.2" y="177.9">*</text>
<text x="185.2" y="177.5">PROPRIETARY NOTE</text>
<text x="207.4" y="177.9">*</text>
<text x="181.7" y="198.3">DO NOT SCALE DRAWING</text>
<text x="186.2" y="204.3">SHEET SCALE: 2:1</text>
<text x="4" y="211.5">F:\dwg\sw\exisprod\assembly\050\FTSH-1XX-XX-XXX-DV-XXX-XXX-X-XX-ASM.slddrw</text>
</g>
<g font-size="1.4" fill="#1f497d">
<text x="176.5" y="179.5">THIS DOCUMENT CONTAINS CONFIDENTIAL AND</text>
<text x="176.5" y="181.3">PROPRIETARY INFORMATION AND ALL DESIGN,</text>
<text x="176.5" y="183.1">MANUFACTURING, REPRODUCTION, USE, PATENT RIGHTS</text>
<text x="176.5" y="184.9">AND SALES RIGHTS ARE EXPRESSLY RESERVED BY SAMTEC,</text>
<text x="176.5" y="186.7">INC. THIS DOCUMENT SHALL NOT BE DISCLOSED, IN WHOLE</text>
<text x="176.5" y="188.5">OR PART, TO ANY UNAUTHORIZED PERSON OR ENTITY NOR</text>
<text x="176.5" y="190.3">REPRODUCED, TRANSFERRED OR INCORPORATED IN ANY</text>
<text x="176.5" y="192.1">OTHER PROJECT IN ANY MANNER WITHOUT THE EXPRESS</text>
<text x="176.5" y="193.9">WRITTEN CONSENT OF SAMTEC, INC.</text>
</g>
</svg>
